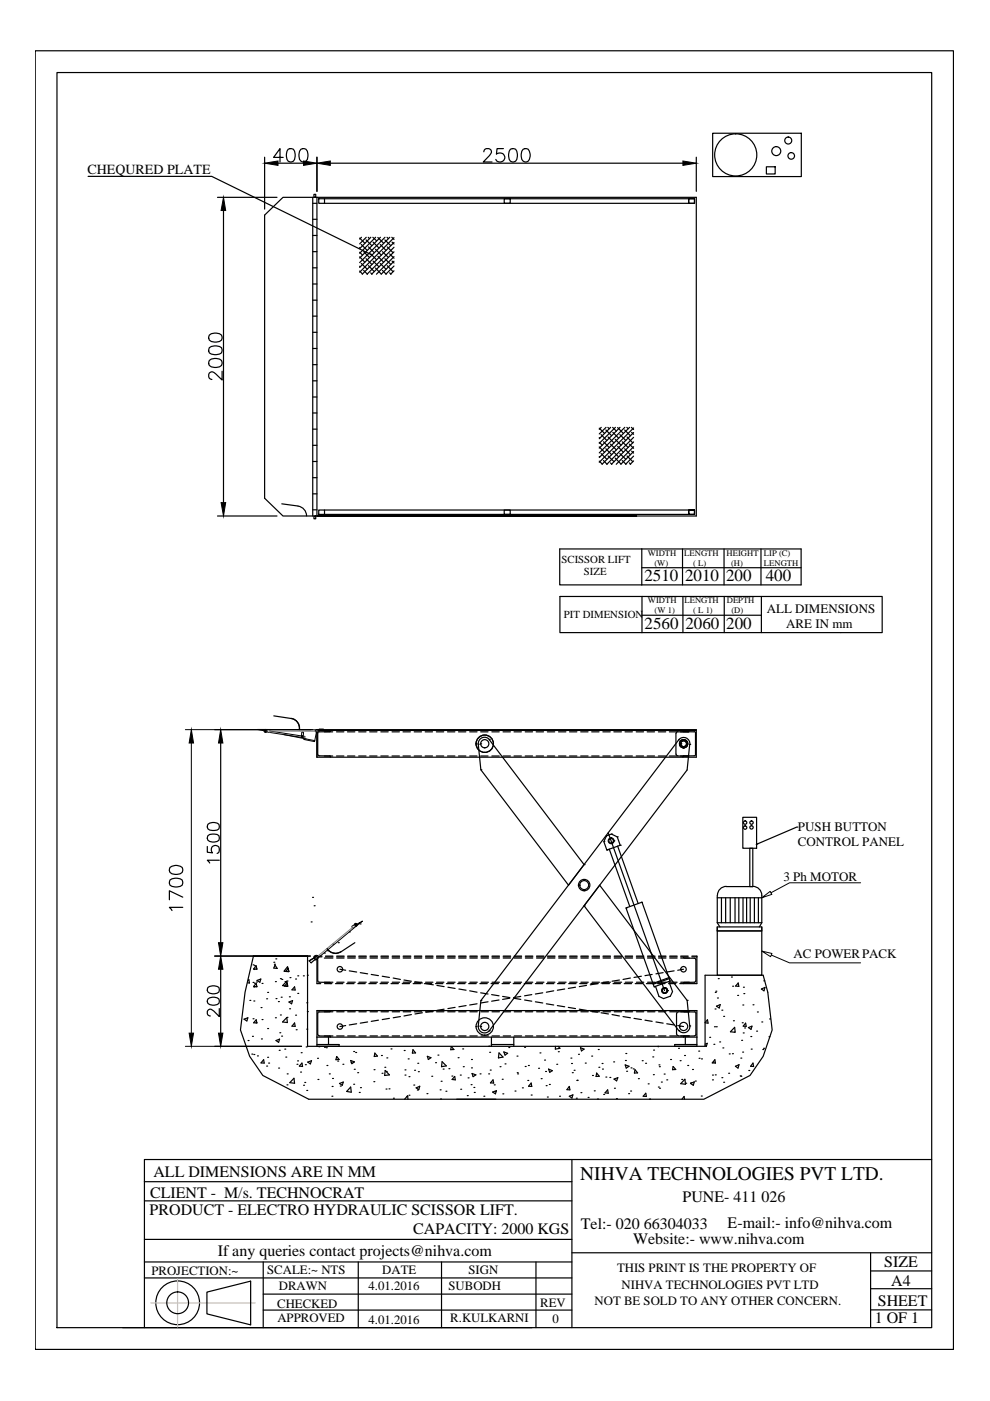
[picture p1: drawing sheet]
<svg xmlns="http://www.w3.org/2000/svg" width="210mm" height="297mm" viewBox="0 0 210 297" stroke-linecap="round" stroke-linejoin="round" font-family="sans-serif">
<!-- layer: 0 -->
<g fill="none" stroke="#000" stroke-width=".25">
<path d="M7.5 10.8h194.7v275.3h-194.7zM12.1 15.4h185.4v266.1h-185.4zM18.7 37.4h26.2l33.7 16.5M56.1 33.3v11M58.9 34.6h5.5M60 33.4h-2l1.4-1.9v2.8M61.1 31.6a.93 .93 0 0 1 1.4 .5 2.38 2.38 0 0 1-.3 2.1 .88 .88 0 0 1-1.4-.4 2.45 2.45 0 0 1 .3-2.2zM63.8 31.6a.93 .93 0 0 1 1.4 .5 2.23 2.23 0 0 1-.3 2.1 .88 .88 0 0 1-1.4-.4 2.29 2.29 0 0 1 .3-2.2zM67.2 33.3v7.3M70 34.6h74.8M102.6 32.2l.2-.6a.96 .96 0 0 1 1.3 .2l.1 .3-.1 .5-1.6 1.7h1.8M106.7 31.5h-1.3l-.1 1.2a1.02 1.02 0 0 1 1.5 0 1.02 1.02 0 0 1-.2 1.5 1.02 1.02 0 0 1-1.5-.4"/>
<path d="M108.2 31.6a.93 .93 0 0 1 1.4 .5 2.38 2.38 0 0 1-.3 2.1 .88 .88 0 0 1-1.3-.4 2.45 2.45 0 0 1 .2-2.2zM110.9 31.6a.88 .88 0 0 1 1.3 .5 1.76 1.76 0 0 1-.6 2.2h-.3a1.31 1.31 0 0 1-.8-1.6l.1-.6zM147.6 33.3v7.3M151.1 28.3h18.8v9.1h-18.8zM162.5 35.4h1.9v1.5h-1.9zM46.1 41.8h12.6M47.4 44.6v62M56.1 45.6l3.9-3.8h7.2v67.6h-7.2l-3.9-3.8zM66.3 43.1h.9M66.3 41.8v67.6M66.3 49.9h.9M66.3 53.4h.9"/>
<path d="M66.3 56.8h.9M66.3 46.5h.9M66.6 41.2h.3v.6h-.3zM67.2 41.8h80.4v67.6h-80.4h67.8M67.6 42.1h1.2v1h-1.2zM68.8 43.1h77.2M68.8 42.1h77.2M76.3 57.5l.5 .6M76.3 56.4v.2M76.3 54.5l1.1 1.1M76.3 53.5l.5 .6M76.3 52.5v.1"/>
<path d="M76.3 50.5l1.1 1.1M76.6 55.9l1.3 1.2M76.6 51.8l1.3 1.3M76.6 50.3l-.3 .4M77.1 57.3l.8 .8M77.1 53.4l1.2 1.2M77.6 54.8l1.2 1.3M77.6 50.9l1.2 1.2M77.7 50.3l-1.4 1.4M78.1 50.3l.2 .3M78.1 56.3l1.2 1.3M78.1 52.3l1.2 1.3"/>
<path d="M78.6 57.8l.3 .3M78.6 53.8l1.3 1.3M78.6 50.3l-2.3 2.4M79.1 50.3l.8 .8M79.1 55.3l1.3 1.3M79.1 51.3l1.3 1.3M79.6 56.8l1.2 1.3M79.6 52.8l1.2 1.3M79.6 50.3l-3.3 3.4M80.1 54.3l1.2 1.3M80.1 50.3l1.2 1.3M80.6 55.9l1.2 1.2"/>
<path d="M80.6 51.8l1.2 1.3M80.7 50.3l-4.4 4.4M81.1 57.3l.8 .8M81.1 53.4l1.3 1.2M81.6 54.8l1.3 1.3M81.6 50.9l1.3 1.2M81.6 50.3l-5.3 5.4M82.1 50.3l.3 .3M82.1 56.3l1.2 1.3M82.1 52.3l1.2 1.3M82.6 57.8l.3 .3M82.6 53.8l.9 1"/>
<path d="M82.6 50.3l-6.3 6.4M83.1 50.3l.4 .5M83.1 55.3l.4 .5M83.1 51.3l.4 .4M83.5 50.4l-7.2 7.3M83.5 51.4l-6.7 6.7M83.5 52.4l-5.7 5.7M83.5 53.4l-4.7 4.7M83.5 54.4l-3.7 3.7M83.5 55.4l-2.7 2.7M83.5 56.4l-1.7 1.7M83.5 57.4l-.7 .7"/>
<path d="M106.9 42.1h1.3v1h-1.3zM146 42.1h1.2v1h-1.2zM44.4 76.4a2.15 2.15 0 0 1 2.6 0 .93 .93 0 0 1-.5 1.4 2.33 2.33 0 0 1-2.1-.3l-.1-.4zM44.4 73.7a2.34 2.34 0 0 1 2.6 0 .93 .93 0 0 1-.5 1.4 2.49 2.49 0 0 1-2.1-.3l-.1-.4zM44.4 71a2.15 2.15 0 0 1 2.6 0 .93 .93 0 0 1-.5 1.4 2.33 2.33 0 0 1-2.1-.3l-.1-.4zM47.1 78.7v1.9l-1.4-1.3a.86 .86 0 0 0-1.3-.2 .88 .88 0 0 0 .4 1.3h.1M66.3 60.2h.9M66.3 63.6h.9M66.3 67h.9M66.3 70.5h.9M66.3 73.9h.9M66.3 77.3h.9"/>
<path d="M66.3 80.7h.9M66.3 84.2h.9M66.3 87.6h.9M66.3 91h.9M66.3 94.4h.9M66.3 97.8h.9M127.1 97.8l.6 .6M127.1 96.8l.1 .1M127.1 94.8l1.1 1.1M127.1 93.8l.6 .6M127.1 92.8l.1 .1M127.1 90.8l1.1 1.1"/>
<path d="M127.4 96.2l1.3 1.2M127.4 92.1l1.3 1.3M127.5 90.6l-.4 .4M127.9 97.6l.8 .8M127.9 93.7l1.3 1.2M128.5 95.1l1.2 1.3M128.5 91.2l1.2 1.2M128.5 90.6l-1.4 1.4M128.9 90.6l.3 .3M128.9 96.7l1.3 1.2M128.9 92.6l1.3 1.3M129.4 98.1l.3 .3"/>
<path d="M129.4 94.2l1.3 1.2M129.5 90.6l-2.4 2.4M129.9 90.6l.8 .8M129.9 95.6l1.3 1.3M129.9 91.7l1.3 1.2M130.4 97.1l1.3 1.3M130.4 93.1l1.3 1.3M130.5 90.6l-3.4 3.4M131 94.6l1.2 1.3M131 90.6l1.2 1.3M131.4 96.2l1.3 1.2M131.4 92.1l1.3 1.3"/>
<path d="M131.5 90.6l-4.4 4.4M131.9 97.6l.8 .8M131.9 93.7l1.3 1.2M132.4 95.1l1.3 1.3M132.4 91.2l1.3 1.2M132.5 90.6l-5.4 5.4M132.9 90.6l.3 .3M132.9 96.7l1.3 1.2M132.9 92.6l1.3 1.3M133.4 98.1l.3 .3M133.4 94.2l.9 .9M133.5 90.6l-6.4 6.4"/>
<path d="M133.9 90.6l.4 .5M133.9 95.6l.4 .5M133.9 91.7l.4 .4M134.3 90.7l-7.2 7.3M134.3 91.7l-6.7 6.7M134.3 92.7l-5.6 5.7M134.3 93.7l-4.7 4.7M134.3 94.7l-3.6 3.7M134.3 95.7l-2.7 2.7M134.3 96.7l-1.7 1.7M134.3 97.7l-.7 .7M46.1 109.4h12.6"/>
<path d="M59.7 106.8l3.5 .5a2.1 2.1 0 0 1 1.8 2.1M66.3 101.3h.9M66.3 104.7h.9M66.3 108.1h.9M66.6 109.4h.3v.6h-.3zM67.6 108.1h1.2v1h-1.2zM68.8 108.1h77.2M68.8 109.1h77.2M106.9 108.1h1.3v1h-1.3zM136.1 116.4h-17.4v7.6h17.4M136.1 116.4v7.6M136.1 116.4h33.8v7.6h-33.8"/>
<path d="M144.7 116.4v7.6M146 108.1v1h1.2h-1.2v-1h1.2v1v-1zM153.5 116.4v7.6M161.3 116.4v7.6M136.1 120.4h33.8M136.1 126.5h50.9v7.6h-50.9M136.1 126.5h-17.4v7.6h17.4M136.1 126.5v7.6M136.1 130.4h25.3M144.8 126.5v7.6M153.6 126.5v7.6M161.4 126.5v7.6"/>
<path d="M45.5 154.7h20.4M46.8 157.5v42.4M58.1 151.8l3.6 .5a2.05 2.05 0 0 1 1.8 2.4M61.7 152.3a2.1 2.1 0 0 1 1.8 2.4M67.2 154.7h80.4v5.8h-80.4zM67.2 154.9h80.4M67.2 154.7v.2M67.4 159.9l.3 .3 2.2 .1M68.8 155.2h1.7M70 154.9v.1M70.1 155l-.2 .1h-2.2l-.3 .2v4.6M71.3 155.2h1.6"/>
<path d="M73.7 155.2h1.5M76 155.2h1.6M78.4 155.2h1.5M80.7 155.2h1.6M83.1 155.2h1.6M85.4 155.2h1.6M87.8 155.2h1.6M90.1 155.2h1.6M92.5 155.2h1.6M94.9 155.2h1.5M97.2 155.2h1.6M99.6 155.2h1.5"/>
<path d="M100.9 157.7h.1M101.4 157.8h.1M101.9 157.7h.1M101.9 155.2h1.6M103.7 156.8l20.1 26.5-3.3 4.4-18.5-24.5-.6-5.4M103.7 156.8h.1M103.8 156.8a1.33 1.33 0 0 0-1.6-.4 1.33 1.33 0 0 0-.8 1.4M104.3 155.2h1.5M106.7 155.2h1.5M109 155.2h1.5M111.4 155.2h1.5M113.7 155.2h1.5"/>
<path d="M116 155.2h1.6M118.4 155.2h1.6M120.7 155.2h1.6M123.1 155.2h1.6M125.4 155.2h1.6M127.8 155.2h1.6M130.1 155.2h1.7M132.5 155.2h1.6M134.9 155.2h1.6M137.2 155.2h1.6M139.6 155.2h1.6M141.9 155.2h1.6"/>
<path d="M143.3 155.5v4.4M143.4 159.9l.3 .3M143.9 156.9l-41.9 55.2-.6 5.5M143.9 156.9h.1M143.9 156.8a1.33 1.33 0 0 1 1.6-.3 1.33 1.33 0 0 1 .8 1.3M144.1 157.7h.1M144.3 157.7h.1M144.8 154.9l.2 .2 2.2 .1M146.1 155.2l-2.4-.1-.3 .4M146.2 157.8h.1M146.2 157.8l-.5 5.5-42 55.2M147.2 155.1l.3 .3"/>
<path d="M147.5 155.5v4.4M147.5 159.9l-.3 .3M44 179.5v1.2l1.1 .1a.9 .9 0 0 1-.1-1.3 .9 .9 0 0 1 1.4 .1 .9 .9 0 0 1-.4 1.3M44.1 177.2a2.13 2.13 0 0 1 2.3 0 .92 .92 0 0 1-.4 1.2 2.04 2.04 0 0 1-1.9-.2l-.1-.4zM44.1 174.8a1.93 1.93 0 0 1 2.3 0 .92 .92 0 0 1-.4 1.2 2.4 2.4 0 0 1-1.9-.3l-.1-.3zM68.8 160.3h1.7M69.9 160.2l.2 .2M70 160.4v.1M71.3 160.3h1.6M73.7 160.3h1.5M76 160.3h1.6M78.4 160.3h1.5"/>
<path d="M80.7 160.3h1.6M83.1 160.3h1.6M85.4 160.3h1.6M87.8 160.3h1.6M90.1 160.3h1.6M92.5 160.3h1.6M94.9 160.3h1.5M97.2 160.3h1.6M99.6 160.3h1.5M101.9 160.3h1.6M102 163.2h.1M104.3 160.3h1.5"/>
<path d="M106.7 160.3h1.5M109 160.3h1.5M111.4 160.3h1.5M113.7 160.3h1.5M116 160.3h1.6M118.4 160.3h1.6M120.7 160.3h1.6M123.1 160.3h1.6M125.4 160.3h1.6M127.8 160.3h1.6M128 178.4h.1M128.6 177.2l1-.4 1.3 .6 .6 1.8-2.8 1-.7-1.8z"/>
<path d="M129 176.6l11.9 33.4M129.6 176.8h.1M130.1 178.3h.1M130.1 160.3h1.7M130.9 177.4h.1M131 179.4l4.3 12.2M131.5 179.2h.1M132.5 160.3h1.6M134.9 160.3h1.6M137.2 160.3h1.6M139.6 160.3h1.6M141.9 160.3h1.6"/>
<path d="M143.7 160.3h2.4M145 160.2l-.2 .3M147.2 160.2l-2.2 .1M157.5 173.3h2.9v6.5h-2.9zM159 179.8h.6v8.2h-.6zM169.2 175.4l-8.6 3.5M36 186.6a2.34 2.34 0 0 1 2.6 0 .93 .93 0 0 1-.4 1.3 2.49 2.49 0 0 1-2.2-.2l-.1-.4zM36 183.9a2.15 2.15 0 0 1 2.6 0 .93 .93 0 0 1-.4 1.4 2.33 2.33 0 0 1-2.2-.3l-.1-.4zM38.7 192.4h-2.8l.6 .7M38.7 190.2l-2.8-1.3v1.9M46.5 182.4h-2.5l.5 .6M66 195.5h.1"/>
<path d="M66.3 190.3h.1M66.6 192h.1M71.7 199.9h.1M74.1 197.6h.1M75.2 199.9l-2.9 1.9a2.11 2.11 0 0 1-2.9-.6M76.3 195.9h.1M122.6 187.7h.1M122.9 187.7h.1M123.8 192h.1M123.8 183.3h.1M128.7 180.2h.1M129.2 180l4.3 12.2"/>
<path d="M132.7 192.5l3.4-1.2 6 16.7-3.4 1.2zM132.7 192.5h.1M152.1 196.5v10.3h9.4v-10.3M152.1 196.5h9.4v.9h-9.4zM152.1 189.8v5.8M152.1 197.4h9.4M152.1 195.6l.5 .9M152.1 195.6h9.4M152.1 190.3h9.4M153 190.3v5.3M153.9 190.3v5.3M154 188h5.6"/>
<path d="M154 187.9a1.88 1.88 0 0 0-1.9 1.9M154.8 190.3v5.3M155.8 190.3v5.3M156.6 190.3v5.3M157.5 190.3v5.3M158.3 190.3v5.3M159.1 190.3v5.3M159.6 187.9a1.88 1.88 0 0 1 1.9 1.9v5.8M159.9 190.3v5.3M160.8 190.3v5.3M161.5 195.6l-.5 .9M44.1 211.8a1.93 1.93 0 0 1 2.3 0 .86 .86 0 0 1-.4 1.2 2.04 2.04 0 0 1-1.9-.3l-.1-.3z"/>
<path d="M44.1 209.4a2.13 2.13 0 0 1 2.3 0 .9 .9 0 0 1-.4 1.2 2.04 2.04 0 0 1-1.9-.3l-.1-.3zM45.5 202.7h20.3M46.5 213.8v1.7l-1.6-1.4a.61 .61 0 0 0-.9 .3l.1 .8 .5 .2M46.8 205.5v13.5M51.7 216.1l.8-.3-.2 .7zM52.6 207.9l.2-.2 .1 .7h-.4M53 212.1h.1M53.5 219.7h.1M53.7 216h.1M53.7 208.3h.1M53.7 204.6h.1M53.7 202.7l-1.7 7.7-1 8 1.9 5.6 2.8 4 9.8 5.1h39.6"/>
<path d="M53.8 212.2h.1M53.8 209.3h.1M53.8 205.5h.1M53.9 208.5h.1M53.9 204.7h.1M54.3 216.8h.1M54.3 209.1h.1M54.3 205.4h.1M54.3 216.2l.2 .7-.7-.1zM54.3 208.5l.2 .7-.7-.1zM54.3 204.8l.2 .7-.7-.1zM54.4 208.2h.1"/>
<path d="M54.5 207.9l.8-.3-.2 .7zM55.3 213.6h.1M55.6 216.2h.1M55.6 208.5h.1M56.5 211.8h.1M56.7 218.1h.1M56.7 210.4h.1M58.1 204h.1M58.2 204.4h.1M58.3 204.6l.5 .7-.7-.1zM58.4 215.8h.1M58.4 208.1h.1"/>
<path d="M58.5 203.3h.1M58.5 211.7h.1M59 212.4h.1M59.3 219h.1M59.5 215.2h.1M59.5 207.5h.1M59.6 211.4h.1M59.7 219.7h.1M59.7 207.7h.1M60.4 208.1h.1M60.8 208l.1 1.1-1-.1zM60.8 215.7l.1 1.1-1-.1z"/>
<path d="M60.8 215.7h.1M60.8 208h.1M60.9 208.4l.1 .7h-.7zM61 204.9l.2 1.1-1-.1zM61.1 205.3l.2 .7h-.7zM61.3 212.4l.7-.3-.2 .7zM61.4 211.3h.1M61.4 213.9h.1M61.5 207.3h.1M62.5 216.9l.1 .7h-.7zM62.5 209.2l.1 .7h-.7zM62.7 215.2h.1"/>
<path d="M62.7 207.6h.1M62.8 218.3h.1M63.1 210.6h.1M63.1 206.9h.1M64.3 206.9h.1M65 218.2h.1M65 212.6h.1M65.2 214.5h.1M65.2 206.8h.1M65.2 202.7v19.1h84.3v-15h12.3l1 3.6 .9 8-1.9 5.6-2.8 4-9.8 5.1h-52.4M66.5 203.2l.2-.3-.1-.2-.1 .5-1 .5M67 203.2l-1 .9"/>
<path d="M67.1 203.2l.1 .1M67.2 219.9h80.6M67.2 219.9v-5.6h80.6v7.5M67.2 214.3h2.8M67.2 219.9v1.9M67.2 202.7h1.1M67.4 203.5l.1 4.7 2.4 .1 .1 .2M67.7 219.6h2.2l.2 .2M67.7 214.5l-.3 .4v4.4l.3 .3M68.3 202.9h-1.1v5.6h.8M68.8 202.1h.1M68.8 219.6h1.8"/>
<path d="M68.8 214.5h1.8M68.8 208.3h1.8M68.8 203.1h1.8M68.8 208.5h1.6M69 202.9h1.6M69 202.7h1.6M69.4 201.2a2.1 2.1 0 0 0 2.9 .6M69.4 201.6h.1M69.7 219.9v1.6M69.9 214.5l-2.2 .1M70 219.8v.1M70.1 214.3l-.2 .2"/>
<path d="M70.6 200.2h.1M71.1 208.5h1.6M71.4 219.6h1.6M71.4 214.5h1.6M71.4 208.3h1.6M71.4 202.9h1.6M71.4 203.1h1.6M71.4 202.7h1.6M72.1 205.5l1.2 .2M73.3 217.4l-1.2 .2M73.5 208.5h1.6M73.7 219.6h1.6"/>
<path d="M73.7 214.5h1.6M73.7 208.3h1.6M73.7 202.9h1.6M73.7 203.1h1.6M73.7 202.7h1.6M74.1 205.8l1.5 .3M75.6 217.1l-1.5 .2M75.9 208.5h1.5M76.1 219.6h1.6M76.1 214.5h1.6M76.1 208.3h1.6M76.1 202.9h1.6"/>
<path d="M76.1 203.1h1.6M76.1 202.7h1.6M76.4 206.2l1.5 .3M77.9 216.7l-1.5 .2M78.2 208.5h1.6M78.5 219.6h1.5M78.5 214.5h1.5M78.5 208.3h1.5M78.5 202.9h1.5M78.5 203.1h1.5M78.5 202.7h1.5M78.7 206.6l1.5 .3"/>
<path d="M80.2 216.3l-1.5 .2M80.6 208.5h1.5M80.8 219.6h1.6M80.8 214.5h1.6M80.8 208.3h1.6M80.8 202.9h1.6M80.8 203.1h1.6M80.8 202.7h1.6M81 207l1.6 .2M82.6 215.9l-1.6 .3M82.9 208.5h1.6M83.2 219.6h1.5"/>
<path d="M83.2 214.5h1.5M83.2 208.3h1.5M83.2 202.9h1.5M83.2 203.1h1.5M83.2 202.7h1.5M83.4 207.4l1.5 .3M84.9 215.5l-1.5 .3M85.3 208.5h1.5M85.5 219.6h1.6M85.5 214.5h1.6M85.5 208.3h1.6M85.5 202.9h1.6"/>
<path d="M85.5 203.1h1.6M85.5 202.7h1.6M85.7 207.8l1.5 .2M87.2 215.1l-1.5 .3M87.6 208.5h1.6M87.9 219.6h1.5M87.9 214.5h1.5M87.9 208.3h1.5M87.9 202.9h1.5M87.9 203.1h1.5M87.9 202.7h1.5M88 208.2l1.5 .2"/>
<path d="M89.5 214.7l-1.5 .3M90 208.5h1.5M90.2 219.6h1.6M90.2 214.5h1.6M90.2 208.3h1.6M90.2 202.9h1.6M90.2 203.1h1.6M90.2 202.7h1.6M90.3 208.5l1.6 .3M91.9 214.3l-1.6 .3M92.3 208.5h1.6M92.6 219.6h1.5"/>
<path d="M92.6 214.5h1.5M92.6 208.3h1.5M92.6 202.9h1.5M92.6 203.1h1.5M92.6 202.7h1.5M92.6 208.9l1.6 .3M94.2 214l-1.6 .2M94.7 208.5h1.5M94.9 219.6h1.6M94.9 214.5h1.6M94.9 208.3h1.6M94.9 202.9h1.6"/>
<path d="M94.9 203.1h1.6M94.9 202.7h1.6M95 209.3l1.5 .3M96.5 213.6l-1.5 .2M97 208.5h1.6M97.3 219.6h1.5M97.3 214.5h1.5M97.3 208.3h1.5M97.3 202.9h1.5M97.3 203.1h1.5M97.3 202.7h1.5M97.3 209.7l1.5 .2"/>
<path d="M98.8 213.2l-1.5 .3M99.4 208.5h1.6M99.6 210.1l1.5 .3M99.6 219.6h1.6M99.6 214.5h1.6M99.6 208.3h1.6M99.6 202.9h1.6M99.6 203.1h1.6M99.6 202.7h1.6M100.9 217.6h.1M101.1 212.8l-1.5 .3M101.4 217.6h.1"/>
<path d="M101.4 217.5a1.33 1.33 0 0 0 .8 1.4 1.33 1.33 0 0 0 1.6-.4M101.7 208.5h1.6M101.9 217.6h.1M101.9 210.5l1.6 .2M102 212.1h.1M102 219.6h1.6M102 214.5h1.6M102 208.3h1.6M102 202.9h1.6M102 203.1h1.6M102 202.7h1.6M103.5 212.4l-1.6 .3"/>
<path d="M103.7 218.5h.1M104.1 208.5h1.6M104.2 219.9v1.9v-.3h4.7M104.2 210.9l1.6 .2M104.3 219.6h1.6M104.3 214.5h1.6M104.3 208.3h1.6M104.3 202.9h1.6M104.3 203.1h1.6M104.3 202.7h1.6M105.8 212l-1.6 .3M106.4 208.5h1.6"/>
<path d="M106.6 211.3l1.5 .2M106.7 219.6h1.6M106.7 214.5h1.6M106.7 208.3h1.6M106.7 202.9h1.6M106.7 203.1h1.6M106.7 202.7h1.6M108.1 211.6l-1.5 .3M108.8 208.5h1.6M108.9 211.6l1.5 .3M108.9 219.9v1.9M109 219.6h1.6"/>
<path d="M109 214.5h1.6M109 208.3h1.6M109 202.9h1.6M109 203.1h1.6M109 202.7h1.6M110.4 211.3l-1.5 .2M111.1 208.5h1.6M111.2 212l1.5 .3M111.4 219.6h1.6M111.4 214.5h1.6M111.4 208.3h1.6M111.4 202.9h1.6"/>
<path d="M111.4 203.1h1.6M111.4 202.7h1.6M112.7 210.9l-1.5 .2M113.5 208.5h1.6M113.5 212.4l1.6 .3M113.8 219.6h1.5M113.8 214.5h1.5M113.8 208.3h1.5M113.8 202.9h1.5M113.8 203.1h1.5M113.8 202.7h1.5M115.1 210.5l-1.6 .2"/>
<path d="M115.8 212.8l1.6 .3M115.9 208.5h1.5M116.1 219.6h1.6M116.1 214.5h1.6M116.1 208.3h1.6M116.1 202.9h1.6M116.1 203.1h1.6M116.1 202.7h1.6M117.4 210.1l-1.6 .3M118.2 213.2l1.5 .3M118.2 208.5h1.6M118.5 219.6h1.5"/>
<path d="M118.5 214.5h1.5M118.5 208.3h1.5M118.5 202.9h1.5M118.5 203.1h1.5M118.5 202.7h1.5M119.7 209.7l-1.5 .2M120.5 213.6l1.5 .2M120.6 208.5h1.5M120.8 219.6h1.6M120.8 214.5h1.6M120.8 208.3h1.6M120.8 202.9h1.6"/>
<path d="M120.8 203.1h1.6M120.8 202.7h1.6M122 209.3l-1.5 .3M122.8 214l1.5 .2M122.9 208.5h1.6M123.2 219.6h1.5M123.2 214.5h1.5M123.2 208.3h1.5M123.2 202.9h1.5M123.2 203.1h1.5M123.2 202.7h1.5M124.3 208.9l-1.5 .3"/>
<path d="M125.2 214.3l1.5 .3M125.3 208.5h1.5M125.5 219.6h1.6M125.5 214.5h1.6M125.5 208.3h1.6M125.5 202.9h1.6M125.5 203.1h1.6M125.5 202.7h1.6M126.7 208.5l-1.5 .3M127.4 214.7l1.6 .3M127.6 208.5h1.6M127.9 219.6h1.5"/>
<path d="M127.9 214.5h1.5M127.9 208.3h1.5M127.9 202.9h1.5M127.9 203.1h1.5M127.9 202.7h1.5M129 208.2l-1.6 .2M129.8 215.1l1.5 .3M130 208.5h1.5M130.2 219.6h1.6M130.2 214.5h1.6M130.2 208.3h1.6M130.2 202.9h1.6"/>
<path d="M130.2 203.1h1.6M130.2 202.7h1.6M131.3 207.8l-1.5 .2M132.1 215.5l1.6 .3M132.3 208.5h1.6M132.6 219.6h1.5M132.6 214.5h1.5M132.6 208.3h1.5M132.6 202.9h1.5M132.6 203.1h1.5M132.6 202.7h1.5M133.7 207.4l-1.6 .3"/>
<path d="M134.4 215.9l1.6 .3M134.7 208.5h1.5M134.9 219.6h1.6M134.9 214.5h1.6M134.9 208.3h1.6M134.9 202.9h1.6M134.9 203.1h1.6M134.9 202.7h1.6M136 207l-1.6 .2M136.8 216.3l1.5 .2M137 208.5h1.6M137.3 219.6h1.6"/>
<path d="M137.3 214.5h1.6M137.3 208.3h1.6M137.3 202.9h1.6M137.3 203.1h1.6M137.3 202.7h1.6M138.3 206.6l-1.5 .3M138.7 209.2h.1M139.1 216.7l1.5 .2M139.4 208.5h1.6M139.6 219.6h1.6M139.6 214.5h1.6M139.6 208.3h1.6"/>
<path d="M139.6 202.9h1.6M139.6 203.1h1.6M139.6 202.7h1.6M140.6 206.2l-1.5 .3M141.4 210h.1M141.4 217.1l1.5 .2M141.5 210h.1M141.7 208.5h1.6M141.8 208.1l.8 2.1-.5 1-1.4 .5-1-.4-.7-2.2M141.8 207.3l-3.4 1.2M141.9 207.5l-3.4 1.2M142 219.6h1.6"/>
<path d="M142 214.5h1.6M142 208.3h1.6M142 202.9h1.6M142 203.1h1.6M142 202.7h1.6M142.1 208h.1M142.9 205.8l-1.5 .3M143.4 214.9v4.4M143.5 219.2l.3 .4M143.7 217.4l1.2 .2M143.8 219.6h2.3M143.8 214.5h2.3"/>
<path d="M143.8 214.5l-.3 .4M143.9 218.5h.1M144.1 217.6h.1M144.3 208.3h1.8M144.3 202.9h1.6M144.3 203.1h1.8M144.3 202.7h1.6M144.9 203l.1 .1 2.2 .1 .3 .3v4.7l-2.5 .1-.1 .2M144.9 214.3h.1M144.9 219.8v.1M144.9 205.5l-1.2 .2M144.9 214.3l.2 .2"/>
<path d="M145 214.5l2.2 .1M145.1 219.6l-.2 .2M145.3 219.9v1.6M145.7 212.1h.1M146.2 217.5l-.5-5.4-18.6-24.4-3.3 4.3 20.1 26.5M146.2 217.5h.1M146.3 217.5a1.33 1.33 0 0 1-.8 1.4 1.33 1.33 0 0 1-1.6-.4M146.7 202.7h1.1v5.8h-3.7M146.7 202.9h1.1M147.2 219.6l-2.2 .1M147.3 214.5l.2 .2 .1 4.6-.3 .3M149.5 216.8l.5-.6 .1 .7-.6-.1"/>
<path d="M150.5 219.9h.1M151.5 217.7h.1M151.6 213.9h.1M151.7 210.4h.1M151.8 210.2h.1M151.9 217.7h.1M151.9 213.3l.8-.3-.2 .7zM152.1 211.6h.1M152.3 207.5h.1M153 214.2h.1M153.4 215.5h.1M155.1 207.2h.1"/>
<path d="M155.3 209.1h.1M155.5 216.4h.1M155.8 217.8l.1 1.1-1-.1zM156.4 211h.1M156.5 208.4l.1 .7h-.6zM157.4 216.8h.1M157.5 213.1h.1M157.6 219h.1M157.6 209.3h.1M157.7 210.7h.1M157.9 217.9h.1M158.1 216.9l.1 .7h-.6z"/>
<path d="M158.7 217.9l.7-.3-.2 .6zM159.2 219.8h.1M159.7 213h.1M160.4 218.6h.1M160.6 214.6h.1M161.4 209.7l.8-.3-.2 .7zM161.5 216.7h.1M161.9 208h.1M163 219.8h.1M163.2 216h.1M45.5 221.8h18.4M52.6 220.6h.1"/>
<path d="M53.4 223.5h.1M53.8 223.6h.1M54.6 223.9h.1M55.4 220.3h.1M55.9 224.7l.1 .7h-.7zM56.5 226h.1M56.7 224.2h.1M57 225.4h.1M58.5 220.6l.8-.3-.2 .7zM59.1 226.5h.1M59.2 222.7h.1M60.4 222.4h.1"/>
<path d="M60.6 224.1h.1M60.8 230h.1M60.9 227.7h.1M62.3 228.6l.2 1.1-1.1-.2zM63 225.7h.1M63.1 224.9h.1M63.7 227.3h.1M63.9 223.2h.1M64 225.4l.1 .7-.6-.1zM64.4 230.1h.1M64.6 229.5h.1M64.7 225.7h.1"/>
<path d="M64.9 222h.1M65 231.2h.1M65.2 225.2l.9-.3-.3 .7zM67.2 221.5h4.7v.3M67.3 224.4h.1M67.4 228.9h.1M67.6 221.9h.1M68.8 222.1h.1M69.2 222.1h.1M69.3 225.9h.1M69.8 227.7h.1M70.4 232.4h.1"/>
<path d="M70.4 230.3h.1M70.5 228.7h.1M71.4 224l.5 .6-.7 .1zM71.6 225h.1M72 229.7l.8-.3-.2 .7zM72.2 230.3h.1M72.7 225.7h.1M74.4 224.8l.8 .3-.6 .4zM74.4 225.3h.1M74.5 231.5l-.1-1-.9 .9 1 .2M75 222.9h.1M75 229.9h.1"/>
<path d="M75.1 226.7h.1M75.4 223.2h.1M75.8 227.4h.1M76.2 231.6h.1M76.4 230.6h.1M79.3 229.3h.1M79.3 226.8h.1M79.5 223.3l.5 .6-.7 .1zM80.9 223.8h.1M81 227.6h.1M81.6 226.3h.1M81.7 227l.9 .9-1.1 .1z"/>
<path d="M81.8 230.9h.1M81.9 227.2h.1M82 224.3h.1M82.5 230.9h.1M82.9 222.4h.1M83.4 232.8h.1M85.7 222.7h.1M85.8 233.1l.6-.8 .1 .8M85.9 226.8h.1M85.9 227.9h.1M86.2 232.5h.1M86.5 224.5h.1"/>
<path d="M86.7 228.3h.1M86.7 232.2h.1M87.6 222.6l.5 .6-.7 .1zM87.7 230.1h.1M87.9 226.9h.1M88.2 230.6l.8-.3-.2 .7zM88.5 231.1h.1M88.6 225.4h.1M88.7 227.2h.1M90.5 231.9h.1M90.6 224l.8 .3-.6 .3zM91.5 228.2h.1"/>
<path d="M92.3 225.3h.1M92.9 223.7h.1M93.3 231.1h.1M93.4 233h.1M93.5 229.2h.1M93.7 225.1l.9 .9-1 .2zM94 226.7h.1M94.5 231.4h.1M95.2 226.6h.1M95.7 221.9l.5 .6-.6 .1zM95.8 228.1h.1M96.4 228.2l.1 .8-.6-.1z"/>
<path d="M97.1 224.3h.1M97.6 227.9h.1M97.7 230.9h.1M98.1 222.4h.1M98.2 226.2h.1M99.1 232.3h.1M99.2 228.5h.1M99.9 230h.1M100 224.6h.1M100 226.4h.1M100.1 227.6l.8 .3-.6 .4zM100.5 230.6h.1"/>
<path d="M100.6 231.6h.1M101.8 227.7h.1M102.6 232.4h.1M103.6 227.7h.1M103.6 221.8h.1M103.8 223.1h.1M103.9 226.9h.1M104.5 231.5l.8-.3-.3 .7zM104.5 229l.2 .6h-.7zM104.8 230h.1M105 231.5h.1M105.8 223.2l.9 .9-1 .2z"/>
<path d="M106 226.2h.1M106.5 228.8h.1M106.6 231.9h.1M106.8 223l.8 .3-.5 .4zM107.1 225.6h.1M107.9 222.1h.1M109.2 231.3h.1M109.6 223.9h.1M109.7 227.4h.1M109.7 227.7h.1M110.8 230.6h.1M111.2 222.1h.1"/>
<path d="M111.4 226.1h.1M111.9 229.1h.1M112 225.9h.1M112.6 232.2h.1M112.6 229.6l.1 .7h-.6zM114.2 226.5h.1M114.5 223.2h.1M114.7 228.7h.1M115.5 224.8h.1M115.7 227.2h.1M115.8 230.2h.1M116 232.6h.1"/>
<path d="M116.3 226.7l.8 .3-.5 .3zM116.5 229.9h.1M117.8 221.8l-.1 .6 1-.1-.4-.5M118 225.7h.1M118.4 223h.1M118.6 232.4h.1M120.7 230.3l.1 .8-.6-.1zM120.7 232.4l.8-.3-.2 .7zM121 224.3h.1M121.2 225.5h.1M121.3 227.4h.1M121.7 226.9h.1"/>
<path d="M122.2 232.8h.1M122.3 229.1h.1M122.4 229h.1M122.7 223.5h.1M123.1 222.1l.7 .3-.5 .4zM123.2 231.7h.1M124.1 225.4h.1M124.7 232.7h.1M125.4 223.9h.1M125.6 228h.1M126 231.3h.1M126.5 227.5l.6 .7h-.7z"/>
<path d="M126.7 233h.1M126.8 222.5h.1M127 226.3h.1M127.6 225.5h.1M127.7 226.7h.1M128 232h.1M128.5 228.4h.1M128.8 231.1l.2 .7-.7-.1zM129.3 228.4h.1M130.1 225.1h.1M130.2 228.8l.8-.3-.3 .7zM130.3 230.7h.1"/>
<path d="M130.7 232.9h.1M132.6 225.8l.8 .3-.6 .4zM132.6 224.8h.1M132.7 223.4h.1M132.9 227.1h.1M133.3 231.9h.1M133.7 231.3h.1M133.8 226.4h.1M134.3 226.6h.1M134.6 226.8l.6 .7h-.7zM135.4 228.7h.1M136.2 224.9h.1"/>
<path d="M136.9 225.4h.1M136.9 231.8l.1 .7-.6-.1zM137.4 229.8h.1M137.7 233.1h.1M138.4 224.1h.1M138.5 227.9h.1M138.6 222.6h.1M139.5 221.8h.1M139.6 230.5h.1M139.7 225.8h.1M139.8 226.2h.1M139.8 230.7h.1"/>
<path d="M140.2 229.4h.1M140.8 227.7h.1M141.4 229h.1M142.2 224.6h.1M142.7 226.1l.6 .7h-.7zM143.9 222.3h.1M144.2 224.9h.1M144.5 228.9h.1M144.6 233.1l.4-.6 .1 .6M145.1 223.8h.1M145.2 228.8l.1 1.1-1-.1zM145.4 229.7h.1"/>
<path d="M145.8 225.9h.1M146.4 229.7l.8-.3-.2 .7zM146.4 229.6h.1M146.8 226.8h.1M147.4 229.2h.1M147.8 221.5h-4.7v.3M148.1 222.9h.1M148.2 224.4h.1M148.7 232.4h.1M148.7 224.5h.1M149.5 221.4l.5-.2-.3 .7-.2-.2M151.1 229h.1"/>
<path d="M151.1 227.9h.1M151.2 225.2h.1M151.4 221.4h.1M151.6 224.7l.1 .7h-.7zM151.7 227.9h.1M152.6 220.9h.1M153 228.5h.1M153.3 222.2h.1M153.4 229.5h.1M154.5 227.6h.1M154.6 223.4h.1M155.3 223.4h.1"/>
<path d="M155.9 226.1l.8-.4-.2 .8zM156.9 228.1h.1M157.1 224.3h.1M157.1 228.2h.1M157.2 220.6h.1M157.5 223.1h.1M158.8 227h.1M159.3 222.4h.1M159.7 225.4l.1 .7h-.7zM161.7 222.5h.1M161.9 222.3h.1M30.6 250.5v31"/>
<path d="M30.6 250.5h90.7M30.6 254.6h90.7M121.3 245.8h-90.7v4.7M121.3 245.8v35.7M121.3 245.8h76.2M30.6 270.9h90.7M30.6 267.6h90.7M30.6 262.8h90.7M43.9 274l9.2-2.4v9.3l-9.2-2.3zM55.8 267.6v13.9M55.8 277.8h65.5M55.8 274.4h65.5"/>
<path d="M76 267.6v13.9M93.6 267.6v13.9M113.6 267.6v13.9M121.3 265.6h76.2M184.6 265.6v15.9M184.6 277.7h12.9M184.6 273.2h12.9M184.6 269.5h12.9M26 281.5h86.8"/>
<circle cx="156" cy="32.8" r="4.5"/>
<circle cx="164.6" cy="32" r=".95"/>
<circle cx="167.1" cy="29.8" r=".74"/>
<circle cx="167.8" cy="33.1" r=".7"/>
<circle cx="102.8" cy="157.7" r="1.84"/>
<circle cx="102.8" cy="157.7" r=".87"/>
<circle cx="144.9" cy="157.7" r=".61"/>
<circle cx="144.9" cy="157.7" r=".87"/>
<circle cx="129.6" cy="178.3" r=".61"/>
<circle cx="129.6" cy="178.3" r=".49"/>
<circle cx="158" cy="175.5" r=".36"/>
<circle cx="158" cy="174.4" r=".36"/>
<circle cx="159.3" cy="175.4" r=".36"/>
<circle cx="159.3" cy="174.4" r=".36"/>
<circle cx="123.9" cy="187.7" r="1.21"/>
<circle cx="123.9" cy="187.7" r=".95"/>
<circle cx="72.1" cy="217.6" r=".59"/>
<circle cx="72.1" cy="205.5" r=".59"/>
<circle cx="102.8" cy="217.6" r="1.84"/>
<circle cx="102.8" cy="217.6" r=".87"/>
<circle cx="140.9" cy="210" r=".61"/>
<circle cx="140.9" cy="210" r=".49"/>
<circle cx="144.9" cy="205.5" r=".59"/>
<circle cx="144.9" cy="217.6" r=".87"/>
<circle cx="37.7" cy="276.2" r="2.31"/>
<circle cx="37.7" cy="276.2" r="4.6"/>
</g>
<g fill="#000" stroke="#000" stroke-width=".21">
<path d="M56.1 34.6l2.8-.5v1zM64.4 34.1l2.8 .5-2.8 .5zM67.2 34.6l2.8-.5v1zM144.8 34.1l2.8 .5-2.8 .5zM47.4 41.8l.5 2.8h-1zM78.6 53.9l.2 .1zM46.9 106.6h1l-.5 2.8zM40.6 154.7l.4 2.8h-.9zM46.8 154.7l.5 2.8h-1zM46.3 199.9h1l-.5 2.8zM40.1 219h.9l-.4 2.8zM46.3 219h1l-.5 2.8z"/>
<path d="M46.8 202.7l.5 2.8h-1z"/>
</g>
<g fill="none" stroke="#000" stroke-width=".21">
<path d="M39.3 154.7h27M40.6 157.5v61.5M56.3 155.2h.1M56.3 154.8l.1 .1M56.5 155.2l8.1 1.2M56.6 155l.1 .1M56.6 155a.32 .32 0 0 0-.4-.3 .32 .32 0 0 0-.1 .5 .32 .32 0 0 0 .5-.2M57.2 155l7.5 1.1M60.2 155.8l6.5 1.2M63.9 156l.1-.6 .2-.2 .2 .2-.1 .7M64 156.3h.2M64.6 156.6l-.2 .2 2.3 .4v-.2"/>
<path d="M64.7 156.6l.2 .1M66.8 155l.2-.3 .4 .1v.4l-.3 .1M67.1 155.3l-.4 1.7M67.1 154.8l-.1 .4M67.4 154.7h.1M67.4 154.7h-12.8l1.4 .2M67.7 154.6l.9 .1M67.7 154.7h.1M74.7 196.7h.1M75.1 196.1l-.6 .3M75.1 196.2v.1M75.2 196.2a.32 .32 0 0 1 .2-.4 .32 .32 0 0 1 .3 .4 .32 .32 0 0 1-.5 .1"/>
<path d="M75.3 196h-.1M75.5 196.2l-.1 .1M75.7 195.9l1.1-.6-9.7 8.2M161.5 190.3l1.8-1.3 .3 .6zM182.5 187.2h-15.1l-3.9 2.1M65.5 203.7l.4 .4M66.8 203.6v.1M67 203.5h.1M67 202.8l.2 .2M67.2 203v.1M67.2 202.7a.32 .32 0 0 0-.5 .2 .32 .32 0 0 0 .4 .4 .32 .32 0 0 0 .2-.5M67.3 202.6a.44 .44 0 0 0-.7 .3 .44 .44 0 0 0 .6 .5 .44 .44 0 0 0 .2-.7"/>
<path d="M161.5 201.6l2.2 .6-.3 .6zM163.5 202.5l3.9 1.6h15.1M39.3 221.8h24.6"/>
<circle cx="56.3" cy="155" r=".19"/>
<circle cx="56.3" cy="155" r=".15"/>
<circle cx="64" cy="156.2" r=".15"/>
<circle cx="67.1" cy="155" r=".19"/>
<circle cx="75.4" cy="196.1" r=".19"/>
<circle cx="75.4" cy="196.1" r=".15"/>
<circle cx="67" cy="203" r=".19"/>
</g>
<!-- layer: CENTER -->
<path d="M32 276.2h22.1M37.6 271.2v10.2" fill="none" stroke="#ffbf7f" stroke-width=".25"/>
<!-- layer: 0 -->
<path d="M56.6 155h.1M57.2 155v.3M57.3 155h9.5M64.7 156.1l-.1 .3M67.1 155h.2M74.5 196.4l.2 .3M74.6 196.8l-7.3 6M75.2 196.3l-.1 .1M67.2 203l-.3 .2" fill="none" stroke="#808080" stroke-width=".21"/>
<text font-size="4.1" x="123" y="250.1">NIHVA TECHNOLOGIES PVT LTD.</text>
<g font-size="3.6">
<text x="136.6" y="123.2">2510</text>
<text x="145.3" y="123.3">2010</text>
<text x="153.9" y="123.2">200</text>
<text x="162.4" y="123.2">400</text>
<text x="136.7" y="133.3">2560</text>
<text x="145.3" y="133.4">2060</text>
<text x="154" y="133.3">200</text>
</g>
<g font-size="3.4">
<text x="32.5" y="249.5">ALL DIMENSIONS ARE IN MM</text>
<text x="31.7" y="257.7">PRODUCT - ELECTRO HYDRAULIC SCISSOR LIFT.</text>
<text x="31.8" y="253.9">CLIENT - M/s. TECHNOCRAT</text>
<text x="144.7" y="254.8">PUNE- 411 026</text>
<text x="87.6" y="261.7">CAPACITY: 2000 KGS</text>
<text x="123.2" y="260.5">Tel:- 020 66304033</text>
<text x="134.2" y="263.8">Website:- www.nihva.com</text>
<text x="154.3" y="260.4">E-mail:- info@nihva.com</text>
<text x="46.2" y="266.2">If any queries contact projects@nihva.com</text>
<text x="187.5" y="268.7">SIZE</text>
<text x="188.9" y="272.6">A4</text>
<text x="185.5" y="280.6">1 OF 1</text>
<text x="186.1" y="276.8">SHEET</text>
</g>
<text font-size="3" x="18.6" y="36.8">CHEQURED PLATE</text>
<g font-size="2.8">
<text x="162.6" y="130.1">ALL DIMENSIONS</text>
<text x="166.7" y="133.2">ARE IN mm</text>
<text x="169.1" y="179.4">CONTROL PANEL</text>
<text x="169.2" y="176.3">PUSH BUTTON</text>
<text x="166.1" y="186.7">3 Ph MOTOR</text>
<text x="168.2" y="203.1">AC POWERPACK</text>
</g>
<g font-size="2.7">
<text x="130.8" y="269.7">THIS PRINT IS THE PROPERTY OF</text>
<text x="32.1" y="270.4">PROJECTION:~</text>
<text x="56.7" y="270.2">SCALE:~ NTS</text>
<text x="59.1" y="273.5">DRAWN</text>
<text x="78.1" y="273.5">4.01.2016</text>
<text x="81" y="270.1">DATE</text>
<text x="95.1" y="273.5">SUBODH</text>
<text x="99.3" y="270.1">SIGN</text>
<text x="131.8" y="273.4">NIHVA TECHNOLOGIES PVT LTD</text>
<text x="58.8" y="277.3">CHECKED</text>
<text x="58.8" y="280.4">APPROVED</text>
<text x="78.1" y="280.6">4.01.2016</text>
<text x="95.5" y="280.3">R.KULKARNI</text>
<text x="114.5" y="277">REV</text>
<text x="117.1" y="280.4">0</text>
<text x="126.1" y="276.7">NOT BE SOLD TO ANY OTHER CONCERN.</text>
</g>
<g font-size="2.3">
<text x="119.1" y="119.3">SCISSOR LIFT</text>
<text x="123.8" y="121.9">SIZE</text>
<text x="119.6" y="131">PIT DIMENSION</text>
</g>
<g font-size="1.8">
<text x="137.3" y="117.8">WIDTH</text>
<text x="138.8" y="119.9">(W)</text>
<text x="145.1" y="117.8">LENGTH</text>
<text x="147" y="119.9">( L)</text>
<text x="154.1" y="117.8">HEIGHT</text>
<text x="155" y="119.9">(H)</text>
<text x="162" y="117.9">LIP (C)</text>
<text x="162" y="120">LENGTH</text>
<text x="137.4" y="127.9">WIDTH</text>
<text x="138.8" y="130.1">(W 1)</text>
<text x="145.1" y="127.9">LENGTH</text>
<text x="147" y="130">( L 1)</text>
<text x="154.1" y="127.9">DEPTH</text>
<text x="155.1" y="130.1">(D)</text>
</g>
</svg>
